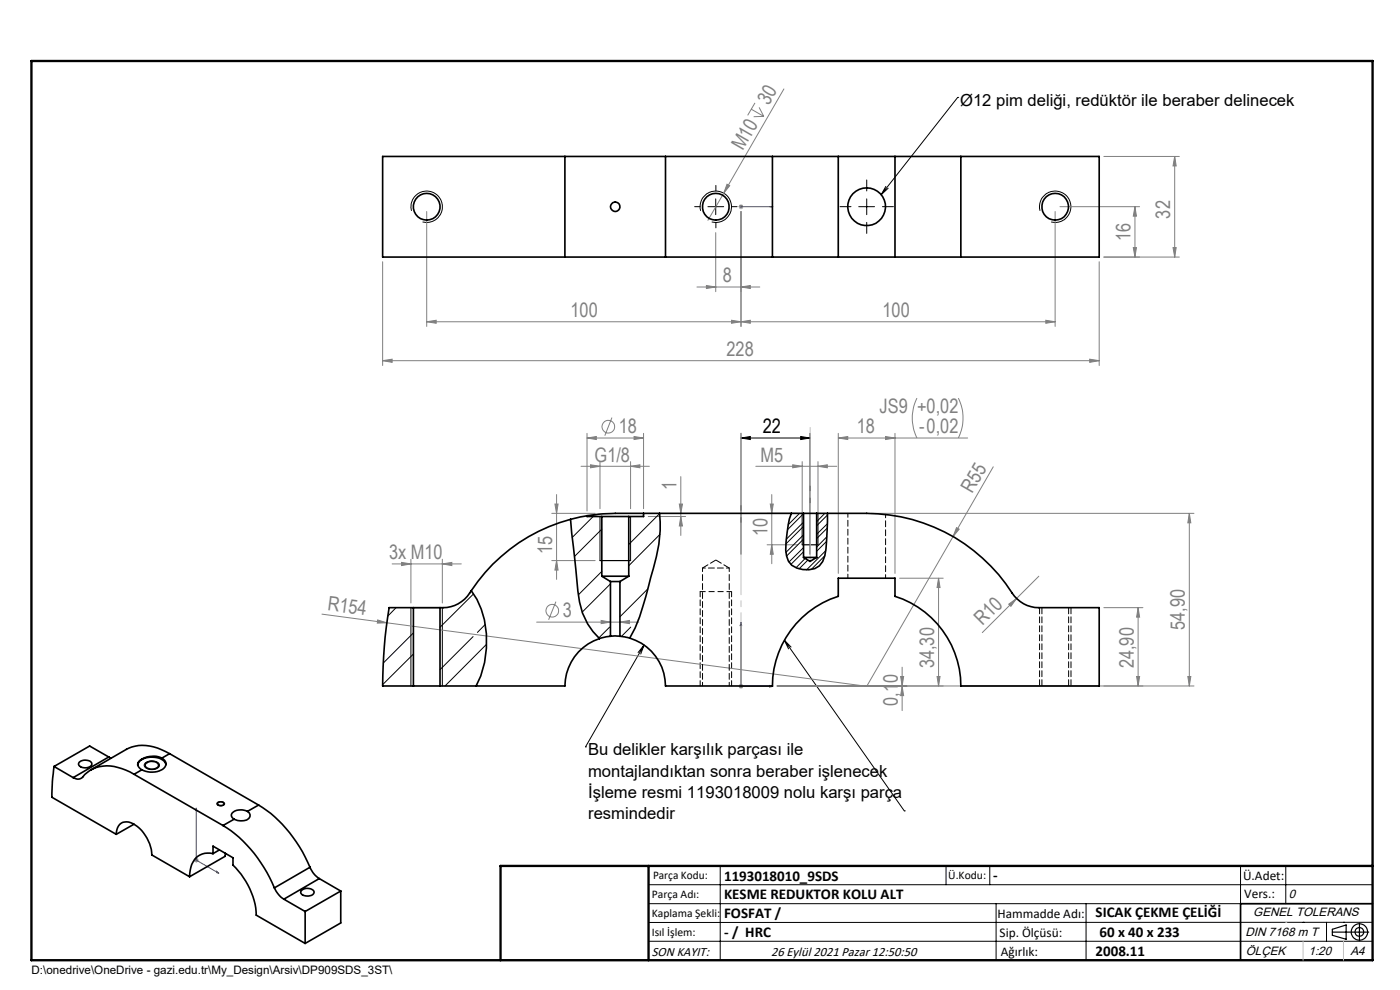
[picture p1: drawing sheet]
<svg xmlns="http://www.w3.org/2000/svg" width="297mm" height="210mm" viewBox="0 0 297 210" stroke-linecap="round" stroke-linejoin="round" font-family="sans-serif">
<g fill="none" stroke="#808080" stroke-width=".21">
<path d="M166.3 18.9l-12.8 22.1M154.2 39.1l.6 .3-1.3 1.6zM159.4 23.2l2.6 1.5M160.2 21.8l-1.6 2.7M161 22.8l1 1.9M162 24.7l-2.1 .1M234.2 33.2h16M249.2 33.2v21.3M249.2 33.2l.3 2h-.7zM81.2 55.5v22M90.5 44.9v24.3M151.8 49.3v12.6"/>
<path d="M153.5 41l-3.3 5.7M156.7 43.8h1M156.8 43.5l.8 .7M157.2 43.3v1.1M157.2 44.9v24.3M157.6 43.5l-.8 .7M223.8 44.9v24.3M224.9 43.8h16.9M233.2 55.5v22M234.2 54.5h16M240.4 52.5h.7l-.3 2zM240.8 43.8v10.7"/>
<path d="M240.8 43.8l.3 2.1h-.7zM248.8 52.5h.7l-.3 2zM81.2 76.5l2-.3v.7zM81.2 76.5h152M90.5 68.3l2-.4v.7zM90.5 68.3h133.3M147.8 60.9h13.4M149.9 60.6l1.9 .3-1.9 .3zM155.2 67.9l2 .4-2 .3zM157.2 60.9l2-.3v.6zM157.2 68.3l2-.4v.7zM221.9 67.9l1.9 .4-1.9 .3z"/>
<path d="M231.2 76.2l2 .3-2 .4zM123.3 98.9h14.5M124.5 92.9l2-.3v.6zM124.5 91.9v16.5M124.5 92.9h12M125.3 98.6l2 .3-2 .3zM127.3 97.9v10M129.8 88.6l-1.5 3.8M133.8 98.9l1.9-.3v.6zM133.8 97.9v10M134.5 92.6l2 .3-2 .3zM136.5 91.9v16"/>
<path d="M160.3 98.9h17.2M168.2 98.6l2 .3-2 .3zM170.2 97.9v16.7M173.5 98.9l2-.3v.6zM173.5 97.9v16.7M177.8 92.9h27.5M177.8 91.9v29.7M177.8 92.9l2-.3v.6zM187.9 92.6l2 .3-2 .3zM189.9 91.9v29.7M194.5 84.4a9.6 9.6 0 0 0 0 8.5M203.3 84.4a9.6 9.6 0 0 1 0 8.5"/>
<path d="M210.7 99l-8.5 14.8M83.2 119.6h14.7M85.2 119.3l2 .3-2 .4zM87.2 118.6v9.3M93.8 119.6l2-.3v.7zM93.8 118.6v9.3M117.1 108.9h9.2M117.1 118.9h9.2M117.7 106.9h.7l-.3 2zM118.1 104.9v18M118.1 118.9l.3 2h-.7zM137.5 109.6h8"/>
<path d="M144.1 106.9h.7l-.4 2zM144.4 101.1v12.5M144.4 109.6l.4 2h-.7zM162.7 108.9h6.5M162.7 115.6h6.5M163.4 106.9h.6l-.3 2zM163.7 104.9v14.7M163.7 115.6l.3 2h-.6zM184.9 108.9h68.4M202.2 113.8l-18.3 31.8-101.8-13.5M202.9 111.9l.6 .3-1.3 1.6zM252.3 108.9v36.6"/>
<path d="M252.3 108.9l.3 2h-.6zM68.3 130.3l13.8 1.8M80.1 131.5l2 .6-2.1 .1zM113.8 132h21.7M117.9 127.6l-1.5 3.9M127.5 131.6l2 .4-2 .3zM131.5 132l2-.4v.7zM190.9 122.7h9.2M199.1 122.7v22.8M199.1 122.7l.3 1.9h-.6zM214 128.2l1.7-1.2-1.2 1.6zM215.7 127l-7.3 7.2"/>
<path d="M220.4 122.2l-4.7 4.8M234.2 128.9h8.3M241.4 128.9v16.6M241.4 128.9l.4 2h-.7zM156.7 145.6h1M156.8 145.2l.8 .7M157.2 145.1v1M157.6 145.2l-.8 .7M164.9 145.5h88.4M184.9 145.6h7.5M191.1 143.5h.6l-.3 2zM191.4 141.5v9.2"/>
<path d="M191.4 145.6l.3 2h-.6zM198.8 143.5h.6l-.3 2zM241.1 143.5h.7l-.4 2zM252 143.5h.6l-.3 2zM41.1 182.4h1.1M41.3 182.1l.7 .7M41.6 182v1M42 182.1l-.7 .7"/>
<circle cx="129" cy="90.5" r="1.34"/>
<circle cx="117.2" cy="129.6" r="1.34"/>
</g>
<g fill="none" stroke="#000" stroke-width=".21">
<path d="M187.9 39.5l-1 1.8M188.4 39.9l-1.5 1.4M203.2 20.7h.1M203.2 20.7l-16.3 20.6M87.3 44.7a3.3 3.3 0 0 1 3-4.1 3.3 3.3 0 0 1 3.6 3.6 3.3 3.3 0 0 1-4.3 2.9M148.6 44.7a3.3 3.3 0 0 1 3-4.2 3.3 3.3 0 0 1 3.6 3.6 3.3 3.3 0 0 1-4.2 3M150.2 43.8h3.3M151.8 42.2v3.3M182.2 43.8h3.3M183.9 42.2v3.3M220.6 44.7a3.3 3.3 0 0 1 3-4.2 3.3 3.3 0 0 1 3.6 3.6 3.3 3.3 0 0 1-4.2 3M157.2 92.9l2-.3v.6z"/>
<path d="M157.2 91.9v25.7M157.2 92.9h14.6M169.9 92.6l1.9 .3-1.9 .3zM171.8 91.9v25.7M127.3 109.6v9.3M133.8 109.6v9.3M170.2 108.9v6.7M173.5 108.9v6.7M87.2 128.9v16.6M93.8 128.9v16.6M136.6 136.8l-12.4 21.6M136.6 136.8l-.7 1.9"/>
<path d="M136.6 136.8l-1.2 1.6M166.4 135.8l25.4 36.2M166.4 135.8l1.4 1.5M166.4 135.8l.9 1.8M124.2 158.4h.1M30.8 161.8a2.28 2.28 0 0 1 3 .2 1.09 1.09 0 0 1-1.4 1.3 1.49 1.49 0 0 1-1.8-1.1zM46.1 170.3a1.02 1.02 0 0 1 1.6 .3 .97 .97 0 0 1-1.7-.2zM191.8 172h.1M137.6 187.7h153.6M137.6 191.7h153.6M137.6 199.7h153.6M152.8 183.7v20"/>
<path d="M200.7 183.7v4M210 183.7v4M211.3 191.7v12M230.4 191.7v12M263.2 183.7v20M272.8 183.7v8M276.4 195.6h.1M281.4 195.6v4.1M285 195.6h.1M291.2 195.6l-153.6 .1"/>
</g>
<g fill="none" stroke="#000" stroke-width=".25">
<path d="M127.3 118.9h6.5M170.2 115.6h3.3M87.2 128.9h6.6M282.6 197.7h7.8M282.6 197.1l3-.9v3l-3-.8zM288.4 195.8v3.8M106.2 203.7h185"/>
<circle cx="288.4" cy="197.7" r="1.74"/>
<circle cx="288.4" cy="197.7" r=".93"/>
</g>
<path d="M148.6 125.5h6.6" fill="none" stroke="#000" stroke-width=".21" stroke-dasharray="1.3 .6" stroke-dashoffset=".2" stroke-linecap="butt"/>
<path d="M157 43.8h.3zM157.2 43.8h.1M157.2 43.8h6.8M164 43.8h-.7h.7M157.2 132l.1 .7h-.3zM157.2 132v13.6h6.8M163.3 145.4l.7 .2-.7 .2zM41.6 171.4v11l4.8 2.8M41.6 171.4l.2 .6-.3-.1zM45.9 184.8l.5 .4-.5-.1z" fill="none" stroke="#00f" stroke-width=".21"/>
<path d="M148.5 43.8h-1.1M151.9 40.5v-1.2M151.9 47.2v1.1M155.2 43.8h1.2M180.5 43.8h-2.3M183.9 40.5v-2.3M183.9 47.2v2.3M187.2 43.8h2.3" fill="none" stroke="#000" stroke-width=".21" stroke-dasharray="15.2 1.3 1.3 1.3"/>
<path d="M148.5 125.5h.1M220.5 128.9v16.6M227.2 145.5v-16.6" fill="none" stroke="#000" stroke-width=".21" stroke-dasharray="1.3 .6"/>
<path d="M148.5 125.5v20M155.2 145.5v-20" fill="none" stroke="#000" stroke-width=".21" stroke-dasharray="1.3 .6" stroke-dashoffset=".2"/>
<path d="M291.2 191.7h-28v12" fill="none" stroke="#000" stroke-width=".35"/>
<path d="M6.7 12.9h284.5v190.8h-284.5zM137.6 183.7v20M291.2 183.7h-185v20" fill="none" stroke="#000" stroke-width=".5"/>
<path d="M171.9 119.1v-28.4" fill="none" stroke="#c0c0c0" stroke-width=".21" stroke-dasharray="15.2 1.3 1.3 1.3" stroke-dashoffset="3"/>
<path d="M157.2 146.4v-55.7" fill="none" stroke="#c0c0c0" stroke-width=".21" stroke-dasharray="15.2 1.3 1.3 1.3" stroke-dashoffset="-1.2"/>
<path d="M276.4 199.7v4M285 199.7v4" fill="none" stroke="#c0c0c0" stroke-width=".21"/>
<path d="M272.8 195.6h.1" fill="none" stroke="#c0c0c0" stroke-width=".25"/>
<path d="M157.2 92.9l2-.3v.6zM169.9 92.6l1.9 .3-1.9 .3z" fill="#000"/>
<g fill="#00f">
<path d="M45.9 184.8l.5 .4-.5-.1zM41.6 171.4l.2 .6-.3-.1zM163.3 145.4l.7 .2-.7 .2zM157.2 132l.1 .7h-.3z"/>
<path d="M163.3 43.8h.7zM157 43.8h.3z"/>
</g>
<g fill="#808080">
<path d="M80.1 131.5l2 .6-2.1 .1z"/>
<path d="M214 128.2l1.7-1.2-1.2 1.6z"/>
<path d="M154.2 39.1l.6 .3-1.3 1.6z"/>
<path d="M202.9 111.9l.6 .3-1.3 1.6z"/>
<path d="M131.5 132l2-.4v.7zM127.5 131.6l2 .4-2 .3z"/>
<path d="M93.8 119.6l2-.3v.7zM85.2 119.3l2 .3-2 .4zM133.8 98.9l1.9-.3v.6zM125.3 98.6l2 .3-2 .3zM157.2 60.9l2-.3v.6zM149.9 60.6l1.9 .3-1.9 .3zM231.2 76.2l2 .3-2 .4zM81.2 76.5l2-.3v.7z"/>
<path d="M124.5 92.9l2-.3v.6zM134.5 92.6l2 .3-2 .3zM168.2 98.6l2 .3-2 .3zM173.5 98.9l2-.3v.6z"/>
<path d="M157.2 68.3l2-.4v.7zM221.9 67.9l1.9 .4-1.9 .3z"/>
<path d="M187.9 92.6l2 .3-2 .3zM177.8 92.9l2-.3v.6z"/>
<path d="M199.1 122.7l.3 1.9h-.6zM198.8 143.5h.6l-.3 2zM191.1 143.5h.6l-.3 2zM191.4 145.6l.3 2h-.6z"/>
<path d="M144.4 109.6l.4 2h-.7zM144.1 106.9h.7l-.4 2zM248.8 52.5h.7l-.3 2zM249.2 33.2l.3 2h-.7z"/>
<path d="M252.3 108.9l.3 2h-.6zM252 143.5h.6l-.3 2zM117.7 106.9h.7l-.3 2zM118.1 118.9l.3 2h-.7zM163.4 106.9h.6l-.3 2zM163.7 115.6l.3 2h-.6zM240.8 43.8l.3 2.1h-.7zM240.4 52.5h.7l-.3 2z"/>
<path d="M241.1 143.5h.7l-.4 2zM241.4 128.9l.4 2h-.7z"/>
<path d="M90.5 68.3l2-.4v.7zM155.2 67.9l2 .4-2 .3z"/>
</g>
<g fill="none" stroke="#000" stroke-width=".35">
<path d="M119.8 33.2h21.4M119.8 33.2h-38.6v21.3h38.6M119.8 33.2v21.3M141.2 33.2h22.7M141.2 33.2v21.3M163.9 33.2h13.9M163.9 33.2v21.3M177.8 33.2v21.3M177.8 33.2h12.1M189.9 33.2h13.9M189.9 33.2v21.3M203.8 33.2h29.4v21.3h-29.4"/>
<path d="M203.8 33.2v21.3M119.8 54.5h21.4M141.2 54.5h22.7M163.9 54.5h13.9M177.8 54.5h12.1M189.9 54.5h13.9M121 110.2a36.4 36.4 0 0 0-21 15.1M121 110.2l1.2 10.7a40.9 40.9 0 0 0 1.4 9.2l1.1 2.3 1.1 1.6 1.4 1.5M124.5 109.4l-3.5 .8M124.5 109.4v.2h3.2M127.7 109.6h5.7M127.7 109.6v12.6"/>
<path d="M133.4 109.6v12.6M136.5 108.9a73.1 73.1 0 0 0-12 .5M136.5 108.9h34M136.5 108.9v.7h-3.1M139.9 108.9a31.7 31.7 0 0 1-1.9 13.6l-.5 2a66.1 66.1 0 0 1-2.8 8.7l-1.1 2.2M167.9 108.9a23.3 23.3 0 0 0-1.2 7.8 3.8 3.8 0 0 0 3.6 4.1 3.7 3.7 0 0 0 4.7-2.9l.4-3.4 .1-5.6M170.5 118.2h2.7M170.5 108.9h2.7M170.5 118.2l1.3 .9 1.4-.9M170.5 108.9v9.3M173.2 108.9h10.7a36.9 36.9 0 0 1 31.3 17.6 6.7 6.7 0 0 0 5.2 2.4h12.8v16.6h-29.4a20 20 0 0 0-13.9-19v-3.8h-12.1v3.8a20 20 0 0 0-13.9 19h-22.7a10.7 10.7 0 0 0-7.6-10.1M173.2 108.9v9.3"/>
<path d="M87.7 128.9h-5.1a103.8 103.8 0 0 0-1.4 16.6h6.5M87.7 128.9h5.6M87.7 128.9v16.6M93.3 128.9v16.6M100 125.3a19 19 0 0 1 2.8 15.2l-.8 2.9-1 2.1M100 125.3a7.5 7.5 0 0 1-6.7 3.6M127.2 135.5a10.7 10.7 0 0 0-7.4 10h-26.5M127.7 122.2h5.7M127.7 122.2l1.8 1.2M129.5 123.4h2M129.5 135h2M129.5 135l-2.3 .5"/>
<path d="M129.5 123.4v11.6M131.5 135l2.1 .4M131.5 123.4v11.6M133.4 122.2l-1.9 1.2M36 159.9a9.7 9.7 0 0 0-8.7-1.2l-8 4.6M36 159.9l-1.7 .9M36 159.9l18.9 10.9M87.7 145.5h5.6M11.5 162.6l-.4 3.2-.1 3.3 13.7 7.9M11.5 162.6l4 2.4M16.8 161.7a1.96 1.96 0 0 1 2.6 .1 1.07 1.07 0 0 1-1.4 1.1 .92 .92 0 0 1-1-.2 .92 .92 0 0 1-.2-1zM23.1 160.6l.5 .2"/>
<path d="M23.1 160.6l-7.6 4.4M23.1 160.6l-4.1-2.4-7.5 4.4M24.7 177a2.27 2.27 0 0 1 1-2.4 2.27 2.27 0 0 1 2.5 .1 8.3 8.3 0 0 1 4 6.7l8 4.6M28.4 164.2a9.4 9.4 0 0 0-8.6-1.1 6.7 6.7 0 0 0-2.4 1.9l-1 .3-.9-.3M28.4 164.2l18.9 10.9M28.4 174.8l-3.7 2.2M30.1 163.3l-1.7 .9M31 161.9a1.99 1.99 0 0 1 2.6 .3 1.24 1.24 0 0 1-1.6 1l-.7-.2-.4-.3-.1-.4zM34.3 160.8a1.32 1.32 0 0 1 .9 1.4 1.32 1.32 0 0 1-1.1 1.2 4.7 4.7 0 0 1-4-.1M34.3 160.8a4.3 4.3 0 0 0-5 1l.1 .8 .7 .7M35.2 162.2a2.95 2.95 0 0 0-3.3-1.6 2.52 2.52 0 0 0-2.7 1.7M46.2 170.2a.79 .79 0 0 1 1.3 .4 .9 .9 0 0 1-1.4-.1z"/>
<path d="M47.3 175.1a27.9 27.9 0 0 1 10.9 13.2M49.7 173.8l-2.4 1.3M52.5 172.1a.97 .97 0 0 1 .6 1 .97 .97 0 0 1-.8 .8 3.5 3.5 0 0 1-2.6-.1M52.5 172.1a2.74 2.74 0 0 0-3.4 .5 .87 .87 0 0 0 .6 1.2M54.9 170.8a28 28 0 0 1 10.9 13.2M54.9 170.8l-2.4 1.3M45.2 181.1v-1.6l4.2 2.5v1.5a15.9 15.9 0 0 1 5 10.6l10.3 6M45.2 181.1a3.8 3.8 0 0 0-4.8 3.5l-.2 1.4M46.5 180.3l-1.3 .8M47.8 181v.6l-7.6 4.4M58.2 188.3a5.4 5.4 0 0 0 2 2.4M60.2 190.7l4.5 2.6"/>
<path d="M64.1 188.8a1.78 1.78 0 0 1 2.5 .4 1.69 1.69 0 0 1-2.6 .5 .53 .53 0 0 1 .1-.9zM64.7 193.3v6.8M65.8 184a5.1 5.1 0 0 0 1.9 2.4M65.8 184l-7.6 4.3M67.7 186.4l-7.5 4.3M67.7 186.4l4.6 2.6M72.3 189l-7.6 4.3M72.3 189v6.8l-7.6 4.3"/>
<circle cx="90.5" cy="43.9" r="2.83"/>
<circle cx="130.5" cy="43.8" r=".99"/>
<circle cx="151.9" cy="43.9" r="2.84"/>
<circle cx="183.8" cy="43.9" r="4"/>
<circle cx="223.8" cy="43.9" r="2.83"/>
</g>
<g fill="none" stroke="#000" stroke-width=".21">
<path d="M125.8 109.6l-4.4 4.4M127.7 112.2l-5.8 5.8M139.9 109l-6.5 6.5M140 113.3l-6.6 6.7M169.6 108.9l-2.4 2.4M170.5 110.8l-3.7 3.6M170.5 113.4l-3.8 3.8M170.5 116.2l-3.1 3M170.5 109l-3.4 3.4M170.5 111.6l-3.8 3.8M170.5 114.4l-3.6 3.6M170.5 117l-2.7 2.7"/>
<path d="M170.8 118.5l-1.9 1.9M171.4 118.8l-1.9 1.9M175 108.9l-1.8 1.8M175 117.9l-2.9 2.9M175.2 116.8l-4.1 4.1M175.4 114.8l-2.2 2.1M175.4 113.9l-2.2 2.2M175.5 112l-2.3 2.3M175.5 111.1l-2.3 2.2M175.5 109.2l-2.3 2.3M84 128.9l-1.7 1.8M87.7 134.3l-6.4 6.3"/>
<path d="M87.7 138.7l-6.5 6.5M100.4 135l-7.1 7.1M100.5 126l-7.2 7.1M102.9 132.5l-1.6 1.7M103.2 136.7l-8.8 8.8M127.7 121.2l-5 5M129.3 133l-2.3 2.3M129.5 123.9l-6 5.9M133.8 133l-2 2M135.5 131.4h-.1M137.4 124.9l-5.9 5.9"/>
</g>
<path d="M154.7 120.5h-5.7" fill="none" stroke="#000" stroke-width=".21" stroke-dasharray="1.3 .6" stroke-dashoffset=".7"/>
<path d="M179.9 108.9v13.7" fill="none" stroke="#000" stroke-width=".21" stroke-dasharray="1.3 .6" stroke-dashoffset=".4"/>
<path d="M149 120.5v25M187.9 122.6v-13.5M154.7 145.5v-25" fill="none" stroke="#000" stroke-width=".21" stroke-dasharray="1.3 .6" stroke-dashoffset=".5"/>
<path d="M221 128.9v16.6M226.7 145.5v-16.6" fill="none" stroke="#000" stroke-width=".21" stroke-dasharray="1.3 .6"/>
<path d="M151.9 118.8l-2.9 1.7M154.7 120.5l-2.8-1.7" fill="none" stroke="#000" stroke-width=".21" stroke-dasharray="1.3 .6" stroke-dashoffset="-.1"/>
<g font-size="4.2" fill="#808080">
<text x="163.1" y="22.5" transform="rotate(-60 163.1 22.5)">30</text>
<text x="157.6" y="32.1" transform="rotate(-60 157.6 32.1)">M10</text>
<text x="248.3" y="46.4" transform="rotate(-90 248.3 46.4)">32</text>
<text x="239.8" y="51.1" transform="rotate(-90 239.8 51.1)">16</text>
<text x="153.4" y="59.9">8</text>
<text x="121" y="67.3">100</text>
<text x="187.2" y="67.3">100</text>
<text x="154.1" y="75.6">228</text>
<text x="186.6" y="87.7">JS9 +0,02</text>
<text x="131.3" y="91.9">18</text>
<text x="181.8" y="91.9">18</text>
<text x="195" y="91.9">-0,02</text>
<text x="126.1" y="97.9">G1/8</text>
<text x="161.3" y="97.9">M5</text>
<text x="143.5" y="104" transform="rotate(-90 143.5 104)">1</text>
<text x="206.3" y="104.9" transform="rotate(-60 206.3 104.9)">R55</text>
<text x="162.8" y="113.6" transform="rotate(-90 162.8 113.6)">10</text>
<text x="82.5" y="118.7">3x M10</text>
<text x="117.1" y="117.4" transform="rotate(-90 117.1 117.4)">15</text>
<text x="69.4" y="129.4" transform="rotate(8 69.4 129.4)">R154</text>
<text x="119.4" y="131">3</text>
<text x="208.5" y="132.9" transform="rotate(-45 208.5 132.9)">R10</text>
<text x="251.4" y="133.7" transform="rotate(-90 251.4 133.7)">54,90</text>
<text x="198.2" y="141.8" transform="rotate(-90 198.2 141.8)">34,30</text>
<text x="240.5" y="141.8" transform="rotate(-90 240.5 141.8)">24,90</text>
<text x="190.5" y="149.8" transform="rotate(-90 190.5 149.8)">0,10</text>
</g>
<text font-size="4.2" x="161.8" y="91.9">22</text>
<g font-size="3.5">
<text x="203.7" y="22.5">Ø12 pim deliği, redüktör ile beraber delinecek</text>
<text x="124.8" y="160.2">Bu delikler karşılık parçası ile</text>
<text x="124.8" y="164.8">montajlandıktan sonra beraber işlenecek</text>
<text x="124.8" y="169.3">İşleme resmi 1193018009 nolu karşı parça</text>
<text x="124.8" y="173.8">resmindedir</text>
</g>
<g font-size="3.2">
<text x="153.6" y="186.8">1193018010_9SDS</text>
<text x="153.6" y="190.8">KESME REDUKTOR KOLU ALT</text>
<text x="210.7" y="186.6">-</text>
<text x="153.6" y="194.8">FOSFAT /</text>
<text x="232.4" y="194.5">SICAK ÇEKME ÇELİĞİ</text>
<text x="153.6" y="198.8">- / HRC</text>
<text x="232.4" y="202.8">2008.11</text>
<text x="233.2" y="198.8">60 x 40 x 233</text>
</g>
<g font-size="2.8">
<text x="263.7" y="186.7">Ü.Adet:</text>
<text x="263.9" y="190.5">Vers.:</text>
<text x="211.6" y="194.8">Hammadde Adı:</text>
<text x="138.3" y="202.8">SON KAYIT:</text>
<text x="163.6" y="202.8">26 Eylül 2021 Pazar 12:50:50</text>
<text x="212.1" y="198.7">Sip. Ölçüsü:</text>
<text x="212.3" y="202.7">Ağırlık:</text>
</g>
<g font-size="2.6">
<text x="273.4" y="190.4">0</text>
<text x="265.9" y="194.4">GENEL TOLERANS</text>
<text x="264.2" y="198.5">DIN 7168 m T</text>
<text x="264.3" y="202.6">ÖLÇEK</text>
<text x="277.6" y="202.6">1:20</text>
<text x="286.5" y="202.6">A4</text>
</g>
<g font-size="2.5">
<text x="138.3" y="190.5">Parça Adı:</text>
<text x="138.5" y="186.5">Parça Kodu:</text>
<text x="201.2" y="186.5">Ü.Kodu:</text>
<text x="138.3" y="194.5">Kaplama Şekli:</text>
<text x="138.3" y="198.6">Isıl İşlem:</text>
<text x="6.7" y="206.7">D:\onedrive\OneDrive - gazi.edu.tr\My_Design\Arsiv\DP909SDS_3ST\</text>
</g>
</svg>
